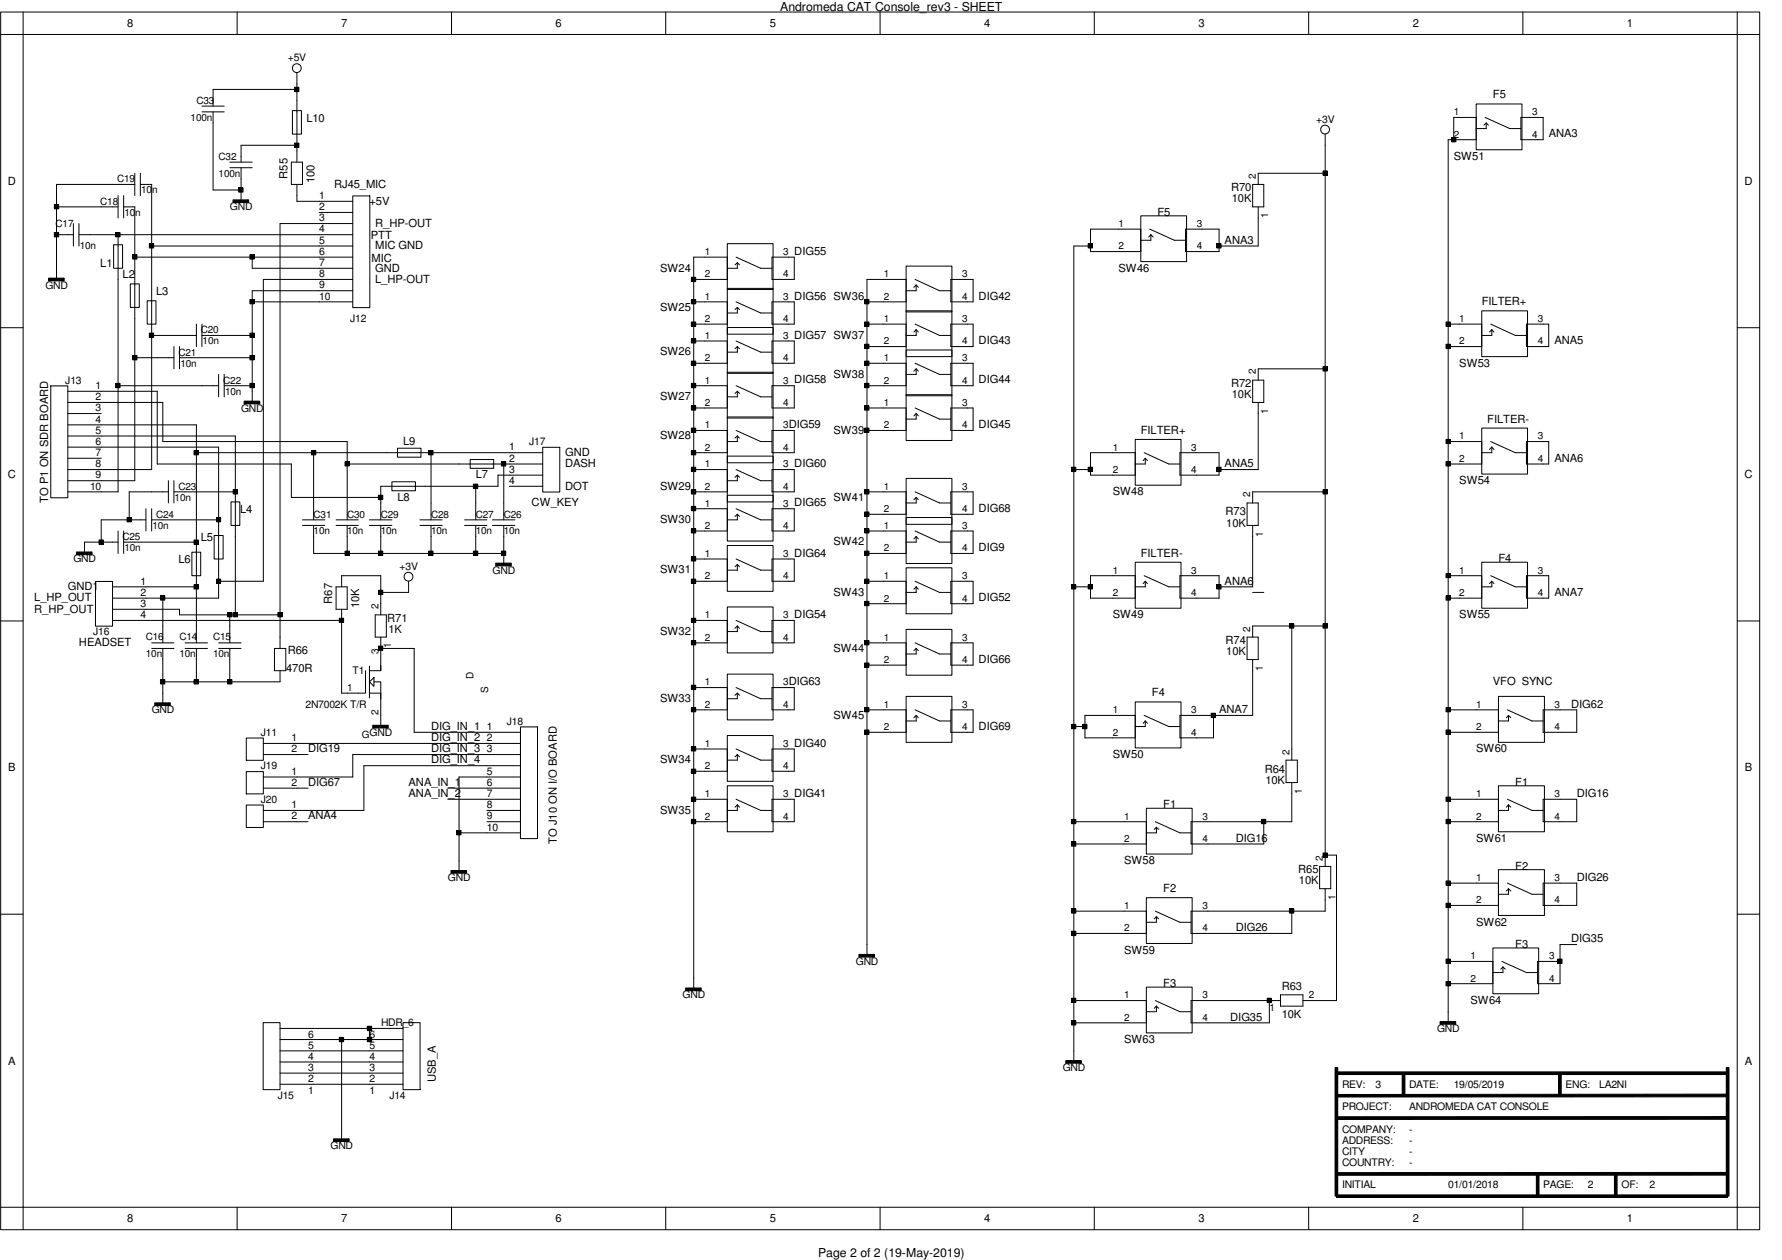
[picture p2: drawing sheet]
<svg xmlns="http://www.w3.org/2000/svg" width="420mm" height="297mm" viewBox="0 0 420 297" stroke-linecap="round" stroke-linejoin="round" font-family="sans-serif">
<g fill="none" stroke="#000" stroke-width=".24">
<path d="M.2 2.8h414.7v287.1h-414.7zM5.4 8.1h404.2v276.5h-404.2zM5.4 2.8v5.3h-5.2M55.9 2.8v5.3M70 17.1v21.1M106.5 2.8v5.3M157 2.8v5.3M207.5 2.8v5.3M258 2.8v5.3M308.6 2.8v5.3M359.1 2.8v5.3M409.6 2.8v5.3h5.3"/>
<path d="M47.6 26.4h5.3M47.6 25h5.3M50.2 26.4v18.4h6.6M54.2 39.5h5.3M54.2 38.2h5.3M56.8 39.5v8M68.7 38.2h2.6v5.3h-2.6zM68.9 26.1h2.2v5.5h-2.2zM69.5 20.6h1v1h-1zM69.5 33.7h1v1.1h-1zM70 34.2h-13.2v4M70 21.1h-19.8v3.9"/>
<path d="M312.5 31.6v172.7M342.3 32.4h1v1h-1zM342.8 32.9v-5.2h5.3v5.2h-6.7v208.2M348.1 24.5h10.7v10.8h-10.7zM350.2 27.7l5.8 2.6h2.6M350.4 29v1.3h-2.3M350.4 29l.5 .5M350.4 29l-.5 .5M358.6 27.7h5.2v5.2h-5.2zM12.8 48.2h1v1h-1zM12.8 54.8h1v1h-1zM13.3 48.8h14.5"/>
<path d="M13.3 55.3h4M17.3 52.7v5.3M18.6 55.3h64.6M18.6 52.7v5.3M26.8 57.7h2.1v5.5h-2.1zM27.3 54.8h1v1h-1zM27.8 55.3v60.7h-11.8M27.8 46.1v5.3M29.2 48.8h2.6v64.5h-15.8M29.2 46.1v5.3M31.8 43.5h-18.5v22.4M31.8 40.9v5.2"/>
<path d="M33.1 43.5h2.7v67.2h-19.8M33.1 40.9v5.2M35.2 57.4h1v1.1h-1zM35.8 58h47.4M54.9 47.1h3.5v.7h-3.5zM56.3 44.3h1v1h-1zM58.4 47.1h.2v.7h-.2zM70 43.5v4h13.2M75.3 50.1h7.9M83.2 46.2h4v26.3h-4zM83.2 52.7h-17.2v100.2M171.5 57.4h10.8v10.8h-10.8z"/>
<path d="M256.6 57.4h1v1.1h-1zM257.1 58h-3.9v192.4M257.1 54h11.9v5.3h-11.9zM269 50.9h10.8v10.8h-10.8zM271.1 54l5.8 2.6h2.6M271.3 55.3v1.3h-2.3M271.3 55.3l.6 .6M271.3 55.3l-.5 .6M279.5 54h7.9v5.3h-7.9zM286.9 57.4h1v1.1h-1zM295.3 43.5h2.7v5.3h-2.7zM296.7 48.8v9.2h-9.3"/>
<path d="M311.9 40.3h1.1v1h-1.1zM312.5 40.9h-15.8v2.6M.2 77.3h5.2M11.5 65.6h3.4v.6h-3.4zM14.9 65.6h.2v.6h-.2zM30.7 66.9h2.1v5.6h-2.1zM31.3 60.1h1v1h-1zM31.8 60.6h51.4M34.7 70.9h2.1v5.5h-2.1zM35.2 78.5h1v1h-1zM35.8 79.1h10.5M46.3 76.4v5.3"/>
<path d="M47.6 79.1h11.9M47.6 76.4v5.3M58.9 78.5h1v1h-1zM58.9 60.1h1v1h-1zM58.9 70.6h1v1h-1zM59.5 71.2h23.7M59.5 60.6v2.6h23.7M83.2 65.9h-21.1v71.1h-10.5M83.2 68.5h-23.7v26.4M163 65.4h1v1h-1zM163 75.9h1v1h-1zM163 79.8h1v1.1h-1z"/>
<path d="M163 70.6h1v1h-1zM163.6 65.9h7.9v-5.3h-7.9v172.6M163.6 71.2h7.9v5.2h-7.9M171.5 68h10.8v10.8h-10.8zM171.5 77.2h10.8v10.8h-10.8zM173.6 60.6l5.8 2.6h2.6M173.6 71.2l5.8 2.6h2.6M173.9 61.9v1.3h-2.4M173.9 72.5v1.3h-2.4M173.9 61.9l.5 .5M173.9 61.9l-.6 .5M173.9 72.5l.5 .5"/>
<path d="M173.9 72.5l-.6 .5M182 60.6h5.3v5.3h-5.3zM182 71.2h5.3v5.2h-5.3zM203.9 75.9h1v1h-1zM203.9 70.6h1v1h-1zM204.4 71.2h9.2v-5.3h-9.2v159.4M204.4 76.4h9.2v5.3h-9.2M213.6 62.7h10.8v10.8h-10.8zM213.6 73.3h10.8v10.8h-10.8zM215.8 65.9l5.7 2.6h2.7M215.8 76.4l5.7 2.7h2.7M216 67.2v1.3h-2.4"/>
<path d="M216 77.7v1.4h-2.4M216 67.2l.5 .5M216 67.2l-.5 .5M216 77.7l.5 .6M216 77.7l-.5 .6M224.2 65.9h5.2v5.3h-5.2zM224.2 76.4h5.2v5.3h-5.2zM340.9 75.9h1.1v1h-1.1zM341.4 76.4h8v5.3h-8M349.4 73.3h10.8v10.8h-10.8zM351.5 76.4l5.8 2.7h2.6M351.7 77.7v1.4h-2.3"/>
<path d="M351.7 77.7l.5 .6M351.7 77.7l-.5 .6M359.9 76.4h5.3v5.3h-5.3zM409.6 77.3h5.3M12 91h4v26.3h-4zM16 92.2h21.1v17.2h31.6v7.9h21.1M16 94.9h22.4v9.2h43.5v18.5M16 97.5h7.9M27.3 90.4h1v1h-1zM27.8 90.9h23.8M31.3 83.8h1v1h-1zM31.8 84.3h9.2"/>
<path d="M41 81.7v5.3M42.3 81.7v5.3M42.3 84.3h17.2M51.6 88.3v5.3M52.9 90.9h6.6M52.9 88.3v5.3M57.6 94.6h3.4v.6h-3.4zM58.9 90.4h1v1h-1zM58.9 83.8h1v1h-1zM61 94.6h.2v.6h-.2zM163 85.1h1v1h-1zM163 90.4h1v1h-1z"/>
<path d="M163 95.7h1v1h-1zM163.6 80.4h7.9v5.2h-7.9M163.6 90.9h7.9v5.3h-7.9M171.5 87.8h10.8v10.8h-10.8zM171.5 98.3h10.8v10.8h-10.8zM173.6 80.4l5.8 2.6h2.6M173.6 90.9l5.8 2.7h2.6M173.9 81.7v1.3h-2.4M173.9 92.2v1.4h-2.4M173.9 81.7l.5 .5M173.9 81.7l-.6 .5M173.9 92.2l.5 .6"/>
<path d="M173.9 92.2l-.6 .6M182 80.4h5.3v5.2h-5.3zM182 90.9h5.3v5.3h-5.3zM203.9 85.1h1v1h-1zM203.9 81.2h1v1h-1zM203.9 95.7h1v1h-1zM203.9 90.4h1v1h-1zM204.4 85.6h9.2v5.3h-9.2M204.4 96.2h9.2v5.3h-9.2M213.6 82.5h10.8v10.8h-10.8zM213.6 93h10.8v10.8h-10.8zM215.8 85.6l5.7 2.7h2.7"/>
<path d="M215.8 96.2l5.7 2.6h2.7M216 87v1.3h-2.4M216 97.5v1.3h-2.4M216 87l.5 .5M216 87l-.5 .5M216 97.5l.5 .5M216 97.5l-.5 .5M224.2 85.6h5.2v5.3h-5.2zM224.2 96.2h5.2v5.3h-5.2zM295.3 89.6h2.7v5.3h-2.7zM296.7 94.9v15.8h-9.3M311.9 86.4h1.1v1.1h-1.1z"/>
<path d="M312.5 87h-15.8v2.6M340.9 81.2h1.1v1h-1.1zM16 105.4h35.6v35.6h-25.1M16 100.2h30.3v51.4M16 102.8h39.5v42.1M16 108h7.9M34.4 119.9v5.3M35.8 119.9v5.3M39.7 116h-9.2v6.6M39.7 113.3v5.3M41 116h14.5M41 113.3v5.3"/>
<path d="M45.8 106.2h1v1h-1zM46.3 106.7h81.7M54.5 118.3h2v5.6h-2zM55 115.4h1v1.1h-1zM73.4 106.2h1.1v1h-1.1zM73.9 106.7v15.9M81.4 108.8h.9v1.1h-.9zM81.9 109.4h46.1M89.2 116.8h1v1h-1zM92.4 113.6h5.5v2.1h-5.5zM93.7 105.7h5.6v2.1h-5.6zM101.1 106.2h1v1h-1z"/>
<path d="M101.6 106.7v15.9M110.9 108.3h5.5v2.1h-5.5zM111.6 114.1h1v1h-1zM112.2 114.6v8M118.2 108.8h1v1.1h-1zM118.8 109.4v13.2M120.1 114.6h7.9M128 105.5h4v10.5h-4zM128 112h-10.6v2.6h-27.6v8M163 115.4h1v1.1h-1zM163 100.9h1v1h-1zM163 106.2h1v1h-1z"/>
<path d="M163 110.2h1v1h-1zM163 119.4h1v1h-1zM163.6 101.5h7.9v5.2h-7.9M163.6 110.7h7.9v5.3h-7.9M163.6 119.9h7.9v5.3h-7.9M171.5 107.5h10.8v10.8h-10.8zM171.5 116.8h10.8v10.8h-10.8zM173.6 101.5l5.8 2.6h2.6M173.6 110.7l5.8 2.6h2.6M173.6 119.9l5.8 2.7h2.6M173.9 102.8v1.3h-2.4M173.9 112v1.3h-2.4"/>
<path d="M173.9 102.8l.5 .5M173.9 102.8l-.6 .5M173.9 112l.5 .5M173.9 112l-.6 .5M182 101.5h5.3v5.2h-5.3zM182 110.7h5.3v5.3h-5.3zM182 119.9h5.3v5.3h-5.3zM203.9 115.4h1v1.1h-1zM203.9 100.9h1v1h-1zM204.4 116h9.2v5.2h-9.2M213.6 112.8h10.8v10.8h-10.8zM215.8 116l5.7 2.6h2.7"/>
<path d="M216 117.3v1.3h-2.4M216 117.3l.5 .5M216 117.3l-.5 .5M224.2 116h5.2v5.2h-5.2zM252.6 110.2h1v1h-1zM253.2 110.7h3.9M256.6 110.2h1v1h-1zM257.1 106.7h10.6v5.3h-10.6zM267.7 103.6h10.8v10.8h-10.8zM269.8 106.7l5.8 2.7h2.6M270 108v1.4h-2.3M270 108l.5 .6"/>
<path d="M270 108l-.5 .6M278.2 106.7h9.2v5.3h-9.2zM286.9 110.2h1v1h-1zM294 118.6h2.7v5.3h-2.7zM311.9 115.4h1.1v1.1h-1.1zM312.5 116h-17.2v2.6M340.9 103.6h1.1v1h-1.1zM340.9 108.8h1.1v1.1h-1.1zM341.4 104.1h8v5.3h-8M349.4 100.9h10.8v10.9h-10.8zM351.5 104.1l5.8 2.6h2.6M351.7 105.4v1.3h-2.3"/>
<path d="M351.7 105.4l.5 .6M351.7 105.4l-.5 .6M359.9 104.1h5.3v5.3h-5.3zM18 130.1h3.5v.7h-3.5zM21.5 130.1h.2v.7h-.2zM22.5 137.1h4v10.5h-4zM23.4 127.3h1v1h-1zM26.5 138.3h19.8M27.8 125.2v5.3M27.8 127.8h-7.9v2.7M29.2 127.8h17.1M29.2 125.2v5.3"/>
<path d="M30 122h.9v1h-.9zM34.4 122.6h-10.5v5.2M35.8 122.6h15.8M45.2 130.2h2.1v5.5h-2.1zM45.8 127.3h1v1h-1zM45.8 137.8h1v1.1h-1zM50.5 126.2h2.1v5.6h-2.1zM51 136.5h1v1h-1zM51 122h1v1h-1zM71.3 122.6h5.3M71.3 123.9h5.3M73.9 123.9v6.6h44.9"/>
<path d="M79.2 138.3h2.7v5.3h-2.7zM79.2 122.6h5.3M79.2 123.9h5.3M80.5 138.3v-2.6h9.3v9.2M81.4 129.9h.9v1h-.9zM81.9 123.9v6.6M87.1 122.6h5.3M87.1 123.9h5.3M89.2 139.1h1v1.1h-1zM89.2 129.9h1v1h-1zM89.8 123.9v6.6M96.3 137v2.7h-6.5"/>
<path d="M99 122.6h5.3M99 123.9h5.3M101.1 129.9h1v1h-1zM101.6 123.9v6.6M109.5 122.6h5.3M109.5 123.9h5.3M111.6 129.9h1v1h-1zM112.2 123.9v6.6M116.1 122.6h5.3M116.1 123.9h5.3M116.9 132.8h3.4v.6h-3.4zM118.2 129.9h1v1h-1z"/>
<path d="M118.8 123.9v9.2M120.3 132.8h.3v.6h-.3zM163 136.5h1v1h-1zM163 124.7h1v.9h-1zM163 131.2h1v1h-1zM163.6 131.8h7.9v5.2h-7.9M171.5 128.6h10.8v10.8h-10.8zM173.6 131.8l5.8 2.6h2.6M173.9 121.2v1.4h-2.4M173.9 133.1v1.3h-2.4M173.9 121.2l.5 .6M173.9 121.2l-.6 .6"/>
<path d="M173.9 133.1l.5 .5M173.9 133.1l-.6 .5M182 131.8h5.3v5.2h-5.3zM203.9 129.9h1v1h-1zM203.9 120.7h1v1h-1zM203.9 136.5h1v1h-1zM203.9 124.7h1v.9h-1zM204.4 137h9.2v5.3h-9.2M204.4 125.2h9.2v5.3h-9.2M213.6 122h10.8v10.8h-10.8zM213.6 133.9h10.8v10.8h-10.8zM215.8 137l5.7 2.7h2.7"/>
<path d="M215.8 125.2l5.7 2.6h2.7M216 138.3v1.4h-2.4M216 126.5v1.3h-2.4M216 126.5l.5 .5M216 126.5l-.5 .5M216 138.3l.5 .6M216 138.3l-.5 .6M224.2 137h5.2v5.3h-5.2zM224.2 125.2h5.2v5.3h-5.2zM252.6 137.8h1v1.1h-1zM253.2 138.3h3.9M256.6 137.8h1v1.1h-1z"/>
<path d="M257.1 135.7h10.6v5.3h-10.6zM267.7 132.5h10.8v10.9h-10.8zM269.8 135.7l5.8 2.6h2.6M270 137v1.3h-2.3M270 137l.5 .6M270 137l-.5 .6M278.2 135.7h9.2v5.3h-9.2zM286.9 137.8h1v1.1h-1zM295.3 123.9v14.4h-7.9M295.3 139.7h2.7M340.9 135.2h1.1v1h-1.1zM341.4 135.7h8v5.3h-8"/>
<path d="M349.4 132.5h10.8v10.9h-10.8zM351.5 135.7l5.8 2.6h2.6M351.7 137v1.3h-2.3M351.7 137l.5 .6M351.7 137l-.5 .6M359.9 135.7h5.3v5.3h-5.3zM.2 146.4h5.2M26.5 146.3h54M26.5 143.6h15.8v1.3h23.7M35.8 151.6h5.2M35.8 152.9h5.2M37.8 140.5h1.1v1h-1.1z"/>
<path d="M38.4 141v10.6M38.4 152.9v13.1M43.6 151.6h5.3M43.6 152.9h5.3M46.3 152.9v7.8M51.6 151.6h5.2M51.6 152.9h5.2M53.7 144.4h1v1h-1zM54.2 144.9v6.7M54.2 152.9v7.8M55 144.4h1v1h-1zM64.7 152.9h2.7v5.2h-2.7z"/>
<path d="M65.5 144.4h1v1h-1zM66 158.1v2.6h-27.6M80 145.8h1v.9h-1zM80.5 143.6v19.8h5.7v-5.3M87.1 157.1v7.4M88.5 144.9h2.6v5.3h-2.6zM89.2 152.3h1v1h-1zM89.8 156.8v1.3h-2.7M89.8 152.9h7.9v19.7h25M89.8 150.2v7.9M163 145.8h1v.9h-1zM163 151h1v1h-1z"/>
<path d="M163.6 146.3h7.9v5.3h-7.9M171.5 143.1h10.8v10.8h-10.8zM171.5 158.9h10.8v10.8h-10.8zM173.6 146.3l5.8 2.6h2.6M173.9 147.6v1.3h-2.4M173.9 147.6l.5 .5M173.9 147.6l-.6 .5M182 146.3h5.3v5.3h-5.3zM203.9 141.8h1v1h-1zM203.9 156.3h1v1h-1zM203.9 151h1v1h-1zM204.4 151.6h9.2v5.2h-9.2"/>
<path d="M213.6 148.4h10.8v10.8h-10.8zM215.8 151.6l5.7 2.6h2.7M216 152.9v1.3h-2.4M216 152.9l.5 .5M216 152.9l-.5 .5M224.2 151.6h5.2v5.2h-5.2zM294 150.2h2.7v5.3h-2.7zM295.3 155.5v13.2h-17.1v5.2h7.9v-5.2M304 147.1h1v1h-1zM304.6 147.6v31.6M311.9 147.1h1.1v1h-1.1zM312.5 147.6h-17.2v2.6"/>
<path d="M340.9 140.5h1.1v1h-1.1zM409.6 146.4h5.3M36.5 165.7h3.5v.6h-3.5zM37.8 160.2h1.1v1h-1.1zM40 165.7h.2v.6h-.2zM45.8 160.2h1v1h-1zM53.7 160.2h1v1h-1zM58.1 174h4v5.2h-4zM62.1 175.3h60.6M62.1 177.9h10.5M87.1 163.4h2.7v1.4M87.1 160.7l1.1-1v2.1z"/>
<path d="M87.9 171h3.4v.6h-3.4zM88.2 160.7h1.6v10.6M91.3 171h.3v.6h-.3zM122.7 171.4h4v26.3h-4zM122.7 177.9h-39.5v5.3h-21.1M163 176h1v1h-1zM163 161.5h1v1.1h-1zM163 166.8h1v1h-1zM163.6 162.1h7.9v5.2h-7.9M163.6 176.6h7.9v5.2h-7.9M171.5 173.4h10.8v10.8h-10.8zM173.6 162.1l5.8 2.6h2.6"/>
<path d="M173.6 176.6l5.8 2.6h2.6M173.9 163.4v1.3h-2.4M173.9 177.9v1.3h-2.4M173.9 163.4l.5 .5M173.9 163.4l-.6 .5M173.9 177.9l.5 .5M173.9 177.9l-.6 .5M182 162.1h5.3v5.2h-5.3zM182 176.6h5.3v5.2h-5.3zM203.9 172.1h1v1h-1zM203.9 166.8h1v1h-1zM204.4 167.3h9.2v5.3h-9.2"/>
<path d="M213.6 164.2h10.8v10.8h-10.8zM215.8 167.3l5.7 2.7h2.7M216 168.7v1.3h-2.4M216 168.7l.5 .5M216 168.7l-.5 .5M224.2 167.3h5.2v5.3h-5.2zM252.6 170.8h1v1h-1zM253.2 171.3h2.6M255.3 170.8h1v1h-1zM255.8 168.7h11.9v5.2h-11.9zM267.7 165.5h10.8v10.8h-10.8zM269.8 168.7l5.8 2.6h2.6"/>
<path d="M270 170v1.3h-2.3M270 170l.5 .5M270 170l-.5 .5M285.6 168.1h1v1.1h-1zM303.2 179.2h2.7v5.3h-2.7zM340.9 166.8h1.1v1h-1.1zM340.9 172.1h1.1v1h-1.1zM341.4 167.3h11.9v5.3h-11.9M353.3 164.2h10.8v10.8h-10.8zM355.4 167.3l5.8 2.7h2.6M355.7 168.7v1.3h-2.4M355.7 168.7l.5 .5"/>
<path d="M355.7 168.7l-.5 .5M363.8 167.3h8v5.3h-8zM58.1 181.9h4v5.3h-4zM58.1 189.8h4v5.3h-4zM62.1 193.7h10.5M62.1 185.8h10.5M105.6 188.4h17.1M105.6 185.8h17.1M107.7 195.8h1v1h-1zM108.2 196.3h14.5M114.8 193.7h7.9M114.8 191.1h7.9"/>
<path d="M122.7 183.2h-14.5v22.4M122.7 180.5h-36.9v10.6h-23.7M163 193.2h1v1h-1zM163 181.3h1v1h-1zM163 187.9h1v1h-1zM163.6 188.4h7.9v5.3h-7.9M171.5 185.3h10.8v10.8h-10.8zM173.6 188.4l5.8 2.7h2.6M173.9 189.7v1.4h-2.4M173.9 189.7l.5 .6M173.9 189.7l-.6 .6M182 188.4h5.3v5.3h-5.3z"/>
<path d="M252.6 193.2h1v1h-1zM252.6 198.5h1v1h-1zM253.2 193.7h17.1v5.3h-17.1M270.3 190.5h10.8v10.8h-10.8zM272.4 193.7l5.8 2.6h2.6M272.7 195v1.3h-2.4M272.7 195l.5 .5M272.7 195l-.6 .5M297.4 193.2h1v1h-1zM304.6 184.5v9.2h-23.8v5.3h17.2v-5.3M340.9 187.9h1.1v1h-1.1zM340.9 193.2h1.1v1h-1.1z"/>
<path d="M341.4 188.4h11.9v5.3h-11.9M353.3 185.3h10.8v10.8h-10.8zM355.4 188.4l5.8 2.7h2.6M355.7 189.7v1.4h-2.4M355.7 189.7l.5 .6M355.7 189.7l-.5 .6M363.8 188.4h8v5.3h-8zM.2 215.5h5.2M106.3 205.2h3.5v.7h-3.5zM109.8 205.2h.2v.7h-.2zM252.6 214.2h1v1.1h-1zM252.6 219.5h1v1.1h-1z"/>
<path d="M253.2 214.8h17.1v5.2h-17.1M270.3 211.6h10.8v10.8h-10.8zM272.4 214.8l5.8 2.6h2.6M272.7 216.1v1.3h-2.4M272.7 216.1l.5 .5M272.7 216.1l-.6 .5M304 214.2h1v1.1h-1zM311.1 204.3h2.7v5.2h-2.7zM311.9 201.1h1.1v1h-1.1zM312.5 209.5v5.3h-31.7v5.2h23.8v-5.2M312.5 201.6h2.6v34.3h-7.9M340.9 207.7h1.1v1h-1.1z"/>
<path d="M340.9 212.9h1.1v1.1h-1.1zM341.4 208.2h11.9v5.2h-11.9M353.3 205h10.8v10.8h-10.8zM355.4 208.2l5.8 2.6h2.6M355.7 209.5v1.3h-2.4M355.7 209.5l.5 .6M355.7 209.5l-.5 .6M363.8 208.2h8v5.2h-8zM409.6 215.5h5.3M161.7 232.9h3.4v.7h-3.4zM165.1 232.9h.2v.7h-.2zM202.5 225h3.5v.6h-3.5z"/>
<path d="M206 225h.2v.6h-.2zM252.6 235.3h1v1h-1zM253.2 235.9h17.1v5.2h-17.1M270.3 232.7h10.8v10.8h-10.8zM272.4 235.9l5.8 2.6h2.6M272.7 237.2v1.3h-2.4M272.7 237.2l.5 .5M272.7 237.2l-.6 .5M298.8 235.3h1v1h-1zM299.3 235.9v5.2h-18.5v-5.2h21.1M301.9 234.5h5.3v2.7h-5.3zM340.9 226.1h1.1v1h-1.1z"/>
<path d="M340.9 231.4h1.1v1h-1.1zM341.4 226.7h10.6v5.2h-10.6M352 223.5h10.8v10.8h-10.8zM354.1 226.7l5.8 2.6h2.6M354.4 228v1.3h-2.4M354.4 228l.5 .5M354.4 228l-.5 .5M367.3 226.1h1v1h-1zM371.8 222.7h-4v9.2h-5.3v-5.2h5.3M62 241.1h4v15.8h-4zM66 255.6h29M66 253h29"/>
<path d="M66 250.4h29M66 247.7h29M66 242.4h29M66 245.1h29M80 244.6h1v1h-1zM80.5 245.1v23.7M86.6 241.9h1v1.1h-1zM86.6 244.6h1v1h-1zM87.1 242.4v2.7M95 241.1h4v15.8h-4zM251.3 250.1h3.5v.6h-3.5zM252.6 240.6h1v1h-1z"/>
<path d="M254.8 250.1h.2v.6h-.2zM314.8 251.7h.6v30.3h-.6zM315.1 258l92.2-.1v.7h-92.2zM315.1 252.7h92.2v.6h-92.2zM330.6 253h.6v5.3h-.6zM339.5 240.8h3.5v.7h-3.5zM343 240.8h.2v.7h-.2zM367.5 253h.6v5.3h-.6zM407 251.7h.7v30.3h-.7zM78.6 268.5h3.5v.6h-3.5zM82.1 268.5h.2v.6h-.2zM315 276.4h92.3v.6l-92.3 .1z"/>
<path d="M315.1 263.3l92.2-.1v.7h-92.2zM362.2 276.8h.7v5.2h-.7zM380.6 276.8h.7v5.2h-.7zM.2 284.6h5.2v5.3M55.9 284.6v5.3M106.5 284.6v5.3M157 284.6v5.3M207.5 284.6v5.3M258 284.6v5.3M308.6 284.6v5.3M315.1 281.7h92.2v.6h-92.2zM359.1 284.6v5.3"/>
<path d="M414.9 284.6h-5.3v5.3"/>
<circle cx="70" cy="16.1" r="1.04"/>
<circle cx="312.4" cy="30.5" r="1.04"/>
<circle cx="96.3" cy="136" r="1.04"/>
</g>
<g fill="#000">
<path d="M315.1 258l92.2-.1v.7h-92.2zM315 276.4h92.3v.6l-92.3 .1zM315.1 263.3l92.2-.1v.7h-92.2z"/>
<path d="M69.5 20.6h1v1h-1z" fill-rule="evenodd"/>
<path d="M69.5 33.7h1v1.1h-1z" fill-rule="evenodd"/>
<path d="M342.3 32.4h1v1h-1z" fill-rule="evenodd"/>
<path d="M12.8 48.2h1v1h-1z" fill-rule="evenodd"/>
<path d="M12.8 54.8h1v1h-1z" fill-rule="evenodd"/>
<path d="M27.3 54.8h1v1h-1z" fill-rule="evenodd"/>
<path d="M35.2 57.4h1v1.1h-1z" fill-rule="evenodd"/>
<path d="M54.9 47.1h3.5v.7h-3.5z" fill-rule="evenodd"/>
<path d="M56.3 44.3h1v1h-1z" fill-rule="evenodd"/>
<path d="M58.4 47.1h.2v.7h-.2z" fill-rule="evenodd"/>
<path d="M256.6 57.4h1v1.1h-1z" fill-rule="evenodd"/>
<path d="M286.9 57.4h1v1.1h-1z" fill-rule="evenodd"/>
<path d="M311.9 40.3h1.1v1h-1.1z" fill-rule="evenodd"/>
<path d="M11.5 65.6h3.4v.6h-3.4z" fill-rule="evenodd"/>
<path d="M14.9 65.6h.2v.6h-.2z" fill-rule="evenodd"/>
<path d="M31.3 60.1h1v1h-1z" fill-rule="evenodd"/>
<path d="M35.2 78.5h1v1h-1z" fill-rule="evenodd"/>
<path d="M58.9 78.5h1v1h-1z" fill-rule="evenodd"/>
<path d="M58.9 60.1h1v1h-1z" fill-rule="evenodd"/>
<path d="M58.9 70.6h1v1h-1z" fill-rule="evenodd"/>
<path d="M163 65.4h1v1h-1z" fill-rule="evenodd"/>
<path d="M163 75.9h1v1h-1z" fill-rule="evenodd"/>
<path d="M163 79.8h1v1.1h-1z" fill-rule="evenodd"/>
<path d="M163 70.6h1v1h-1z" fill-rule="evenodd"/>
<path d="M203.9 75.9h1v1h-1z" fill-rule="evenodd"/>
<path d="M203.9 70.6h1v1h-1z" fill-rule="evenodd"/>
<path d="M340.9 75.9h1.1v1h-1.1z" fill-rule="evenodd"/>
<path d="M27.3 90.4h1v1h-1z" fill-rule="evenodd"/>
<path d="M31.3 83.8h1v1h-1z" fill-rule="evenodd"/>
<path d="M57.6 94.6h3.4v.6h-3.4z" fill-rule="evenodd"/>
<path d="M58.9 90.4h1v1h-1z" fill-rule="evenodd"/>
<path d="M58.9 83.8h1v1h-1z" fill-rule="evenodd"/>
<path d="M61 94.6h.2v.6h-.2z" fill-rule="evenodd"/>
<path d="M163 85.1h1v1h-1z" fill-rule="evenodd"/>
<path d="M163 90.4h1v1h-1z" fill-rule="evenodd"/>
<path d="M163 95.7h1v1h-1z" fill-rule="evenodd"/>
<path d="M203.9 85.1h1v1h-1z" fill-rule="evenodd"/>
<path d="M203.9 81.2h1v1h-1z" fill-rule="evenodd"/>
<path d="M203.9 95.7h1v1h-1z" fill-rule="evenodd"/>
<path d="M203.9 90.4h1v1h-1z" fill-rule="evenodd"/>
<path d="M311.9 86.4h1.1v1.1h-1.1z" fill-rule="evenodd"/>
<path d="M340.9 81.2h1.1v1h-1.1z" fill-rule="evenodd"/>
<path d="M45.8 106.2h1v1h-1z" fill-rule="evenodd"/>
<path d="M55 115.4h1v1.1h-1z" fill-rule="evenodd"/>
<path d="M73.4 106.2h1.1v1h-1.1z" fill-rule="evenodd"/>
<path d="M81.4 108.8h.9v1.1h-.9z" fill-rule="evenodd"/>
<path d="M89.2 116.8h1v1h-1z" fill-rule="evenodd"/>
<path d="M101.1 106.2h1v1h-1z" fill-rule="evenodd"/>
<path d="M111.6 114.1h1v1h-1z" fill-rule="evenodd"/>
<path d="M118.2 108.8h1v1.1h-1z" fill-rule="evenodd"/>
<path d="M163 115.4h1v1.1h-1z" fill-rule="evenodd"/>
<path d="M163 100.9h1v1h-1z" fill-rule="evenodd"/>
<path d="M163 106.2h1v1h-1z" fill-rule="evenodd"/>
<path d="M163 110.2h1v1h-1z" fill-rule="evenodd"/>
<path d="M163 119.4h1v1h-1z" fill-rule="evenodd"/>
<path d="M203.9 115.4h1v1.1h-1z" fill-rule="evenodd"/>
<path d="M203.9 100.9h1v1h-1z" fill-rule="evenodd"/>
<path d="M252.6 110.2h1v1h-1z" fill-rule="evenodd"/>
<path d="M256.6 110.2h1v1h-1z" fill-rule="evenodd"/>
<path d="M286.9 110.2h1v1h-1z" fill-rule="evenodd"/>
<path d="M311.9 115.4h1.1v1.1h-1.1z" fill-rule="evenodd"/>
<path d="M340.9 103.6h1.1v1h-1.1z" fill-rule="evenodd"/>
<path d="M340.9 108.8h1.1v1.1h-1.1z" fill-rule="evenodd"/>
<path d="M18 130.1h3.5v.7h-3.5z" fill-rule="evenodd"/>
<path d="M21.5 130.1h.2v.7h-.2z" fill-rule="evenodd"/>
<path d="M23.4 127.3h1v1h-1z" fill-rule="evenodd"/>
<path d="M30 122h.9v1h-.9z" fill-rule="evenodd"/>
<path d="M45.8 127.3h1v1h-1z" fill-rule="evenodd"/>
<path d="M45.8 137.8h1v1.1h-1z" fill-rule="evenodd"/>
<path d="M51 136.5h1v1h-1z" fill-rule="evenodd"/>
<path d="M51 122h1v1h-1z" fill-rule="evenodd"/>
<path d="M81.4 129.9h.9v1h-.9z" fill-rule="evenodd"/>
<path d="M89.2 139.1h1v1.1h-1z" fill-rule="evenodd"/>
<path d="M89.2 129.9h1v1h-1z" fill-rule="evenodd"/>
<path d="M101.1 129.9h1v1h-1z" fill-rule="evenodd"/>
<path d="M111.6 129.9h1v1h-1z" fill-rule="evenodd"/>
<path d="M116.9 132.8h3.4v.6h-3.4z" fill-rule="evenodd"/>
<path d="M118.2 129.9h1v1h-1z" fill-rule="evenodd"/>
<path d="M120.3 132.8h.3v.6h-.3z" fill-rule="evenodd"/>
<path d="M163 136.5h1v1h-1z" fill-rule="evenodd"/>
<path d="M163 124.7h1v.9h-1z" fill-rule="evenodd"/>
<path d="M163 131.2h1v1h-1z" fill-rule="evenodd"/>
<path d="M203.9 129.9h1v1h-1z" fill-rule="evenodd"/>
<path d="M203.9 120.7h1v1h-1z" fill-rule="evenodd"/>
<path d="M203.9 136.5h1v1h-1z" fill-rule="evenodd"/>
<path d="M203.9 124.7h1v.9h-1z" fill-rule="evenodd"/>
<path d="M252.6 137.8h1v1.1h-1z" fill-rule="evenodd"/>
<path d="M256.6 137.8h1v1.1h-1z" fill-rule="evenodd"/>
<path d="M286.9 137.8h1v1.1h-1z" fill-rule="evenodd"/>
<path d="M340.9 135.2h1.1v1h-1.1z" fill-rule="evenodd"/>
<path d="M37.8 140.5h1.1v1h-1.1z" fill-rule="evenodd"/>
<path d="M53.7 144.4h1v1h-1z" fill-rule="evenodd"/>
<path d="M55 144.4h1v1h-1z" fill-rule="evenodd"/>
<path d="M65.5 144.4h1v1h-1z" fill-rule="evenodd"/>
<path d="M80 145.8h1v.9h-1z" fill-rule="evenodd"/>
<path d="M89.2 152.3h1v1h-1z" fill-rule="evenodd"/>
<path d="M163 145.8h1v.9h-1z" fill-rule="evenodd"/>
<path d="M163 151h1v1h-1z" fill-rule="evenodd"/>
<path d="M203.9 141.8h1v1h-1z" fill-rule="evenodd"/>
<path d="M203.9 156.3h1v1h-1z" fill-rule="evenodd"/>
<path d="M203.9 151h1v1h-1z" fill-rule="evenodd"/>
<path d="M304 147.1h1v1h-1z" fill-rule="evenodd"/>
<path d="M311.9 147.1h1.1v1h-1.1z" fill-rule="evenodd"/>
<path d="M340.9 140.5h1.1v1h-1.1z" fill-rule="evenodd"/>
<path d="M36.5 165.7h3.5v.6h-3.5z" fill-rule="evenodd"/>
<path d="M37.8 160.2h1.1v1h-1.1z" fill-rule="evenodd"/>
<path d="M40 165.7h.2v.6h-.2z" fill-rule="evenodd"/>
<path d="M45.8 160.2h1v1h-1z" fill-rule="evenodd"/>
<path d="M53.7 160.2h1v1h-1z" fill-rule="evenodd"/>
<path d="M87.9 171h3.4v.6h-3.4z" fill-rule="evenodd"/>
<path d="M91.3 171h.3v.6h-.3z" fill-rule="evenodd"/>
<path d="M163 176h1v1h-1z" fill-rule="evenodd"/>
<path d="M163 161.5h1v1.1h-1z" fill-rule="evenodd"/>
<path d="M163 166.8h1v1h-1z" fill-rule="evenodd"/>
<path d="M203.9 172.1h1v1h-1z" fill-rule="evenodd"/>
<path d="M203.9 166.8h1v1h-1z" fill-rule="evenodd"/>
<path d="M252.6 170.8h1v1h-1z" fill-rule="evenodd"/>
<path d="M255.3 170.8h1v1h-1z" fill-rule="evenodd"/>
<path d="M285.6 168.1h1v1.1h-1z" fill-rule="evenodd"/>
<path d="M340.9 166.8h1.1v1h-1.1z" fill-rule="evenodd"/>
<path d="M340.9 172.1h1.1v1h-1.1z" fill-rule="evenodd"/>
<path d="M107.7 195.8h1v1h-1z" fill-rule="evenodd"/>
<path d="M163 193.2h1v1h-1z" fill-rule="evenodd"/>
<path d="M163 181.3h1v1h-1z" fill-rule="evenodd"/>
<path d="M163 187.9h1v1h-1z" fill-rule="evenodd"/>
<path d="M252.6 193.2h1v1h-1z" fill-rule="evenodd"/>
<path d="M252.6 198.5h1v1h-1z" fill-rule="evenodd"/>
<path d="M297.4 193.2h1v1h-1z" fill-rule="evenodd"/>
<path d="M340.9 187.9h1.1v1h-1.1z" fill-rule="evenodd"/>
<path d="M340.9 193.2h1.1v1h-1.1z" fill-rule="evenodd"/>
<path d="M106.3 205.2h3.5v.7h-3.5z" fill-rule="evenodd"/>
<path d="M109.8 205.2h.2v.7h-.2z" fill-rule="evenodd"/>
<path d="M252.6 214.2h1v1.1h-1z" fill-rule="evenodd"/>
<path d="M252.6 219.5h1v1.1h-1z" fill-rule="evenodd"/>
<path d="M304 214.2h1v1.1h-1z" fill-rule="evenodd"/>
<path d="M311.9 201.1h1.1v1h-1.1z" fill-rule="evenodd"/>
<path d="M340.9 207.7h1.1v1h-1.1z" fill-rule="evenodd"/>
<path d="M340.9 212.9h1.1v1.1h-1.1z" fill-rule="evenodd"/>
<path d="M161.7 232.9h3.4v.7h-3.4z" fill-rule="evenodd"/>
<path d="M165.1 232.9h.2v.7h-.2z" fill-rule="evenodd"/>
<path d="M202.5 225h3.5v.6h-3.5z" fill-rule="evenodd"/>
<path d="M206 225h.2v.6h-.2z" fill-rule="evenodd"/>
<path d="M252.6 235.3h1v1h-1z" fill-rule="evenodd"/>
<path d="M298.8 235.3h1v1h-1z" fill-rule="evenodd"/>
<path d="M340.9 226.1h1.1v1h-1.1z" fill-rule="evenodd"/>
<path d="M340.9 231.4h1.1v1h-1.1z" fill-rule="evenodd"/>
<path d="M367.3 226.1h1v1h-1z" fill-rule="evenodd"/>
<path d="M80 244.6h1v1h-1z" fill-rule="evenodd"/>
<path d="M86.6 241.9h1v1.1h-1z" fill-rule="evenodd"/>
<path d="M86.6 244.6h1v1h-1z" fill-rule="evenodd"/>
<path d="M251.3 250.1h3.5v.6h-3.5z" fill-rule="evenodd"/>
<path d="M252.6 240.6h1v1h-1z" fill-rule="evenodd"/>
<path d="M254.8 250.1h.2v.6h-.2z" fill-rule="evenodd"/>
<path d="M314.8 251.7h.6v30.3h-.6z" fill-rule="evenodd"/>
<path d="M315.1 252.7h92.2v.6h-92.2z" fill-rule="evenodd"/>
<path d="M330.6 253h.6v5.3h-.6z" fill-rule="evenodd"/>
<path d="M339.5 240.8h3.5v.7h-3.5z" fill-rule="evenodd"/>
<path d="M343 240.8h.2v.7h-.2z" fill-rule="evenodd"/>
<path d="M367.5 253h.6v5.3h-.6z" fill-rule="evenodd"/>
<path d="M407 251.7h.7v30.3h-.7z" fill-rule="evenodd"/>
<path d="M78.6 268.5h3.5v.6h-3.5z" fill-rule="evenodd"/>
<path d="M82.1 268.5h.2v.6h-.2z" fill-rule="evenodd"/>
<path d="M362.2 276.8h.7v5.2h-.7z" fill-rule="evenodd"/>
<path d="M380.6 276.8h.7v5.2h-.7z" fill-rule="evenodd"/>
<path d="M315.1 281.7h92.2v.6h-92.2z" fill-rule="evenodd"/>
</g>
<g font-size="2.9">
<text x="184" y="2.6">Andromeda CAT Console_rev3 - SHEET</text>
<text x="192.9" y="296.4">Page 2 of 2 (19-May-2019)</text>
</g>
<g font-size="2.6">
<text x="30" y="6.3">8</text>
<text x="80.5" y="6.3">7</text>
<text x="131" y="6.3">6</text>
<text x="181.5" y="6.3">5</text>
<text x="232.1" y="6.3">4</text>
<text x="282.6" y="6.3">3</text>
<text x="333.1" y="6.3">2</text>
<text x="383.6" y="6.3">1</text>
<text x="352" y="23.2">F5</text>
<text x="72.3" y="28.7">L10</text>
<text x="365.2" y="32.4">ANA3</text>
<text x="342.8" y="37.7">SW51</text>
<text x="1.9" y="43.6">D</text>
<text x="67.8" y="42.2" transform="rotate(-90 67.8 42.2)">R55</text>
<text x="74.1" y="43.2" transform="rotate(-90 74.1 43.2)">100</text>
<text x="78.8" y="44.2">RJ45_MIC</text>
<text x="290.3" y="45.1">R70</text>
<text x="290.4" y="47.7">10K</text>
<text x="411.3" y="43.6">D</text>
<text x="87.1" y="48.2">+5V</text>
<text x="88.5" y="53.5">R_HP-OUT</text>
<text x="272.9" y="50.8">F5</text>
<text x="87.4" y="56.4">PTT</text>
<text x="88.5" y="58.8">MIC GND</text>
<text x="288.7" y="57.4">ANA3</text>
<text x="23.7" y="63">L1</text>
<text x="28.9" y="65.6">L2</text>
<text x="87.6" y="61.7">MIC</text>
<text x="88.5" y="64">GND</text>
<text x="155.6" y="64">SW24</text>
<text x="263.7" y="64">SW46</text>
<text x="36.8" y="69.6">L3</text>
<text x="88.5" y="66.6">L_HP-OUT</text>
<text x="230.7" y="70.6">DIG42</text>
<text x="349.4" y="71.9">FILTER+</text>
<text x="155.6" y="73.2">SW25</text>
<text x="155.6" y="83.8">SW26</text>
<text x="230.7" y="81.2">DIG43</text>
<text x="366.5" y="81.2">ANA5</text>
<text x="196.5" y="89.1">SW38</text>
<text x="344.1" y="86.4">SW53</text>
<text x="155.6" y="94.3">SW27</text>
<text x="230.7" y="90.4">DIG44</text>
<text x="290.3" y="91.2">R72</text>
<text x="290.4" y="93.8">10K</text>
<text x="230.7" y="100.9">DIG45</text>
<text x="350.7" y="99.6">FILTER-</text>
<text x="95" y="104.9">L9</text>
<text x="133.3" y="107.5">GND</text>
<text x="155.6" y="103.5">SW28</text>
<text x="196.5" y="102.2">SW39</text>
<text x="269" y="102.2">FILTER+</text>
<text x="1.9" y="112.7">C</text>
<text x="112.2" y="112.8">L7</text>
<text x="133.3" y="110.2">DASH</text>
<text x="288.7" y="110.2">ANA5</text>
<text x="366.5" y="108.8">ANA6</text>
<text x="411.3" y="112.7">C</text>
<text x="11.4" y="118.6" transform="rotate(-90 11.4 118.6)">TO P1 ON SDR BOARD</text>
<text x="93.7" y="118">L8</text>
<text x="125.3" y="119.4">CW_KEY</text>
<text x="133.3" y="115.4">DOT</text>
<text x="155.6" y="115.4">SW29</text>
<text x="196.5" y="118">SW41</text>
<text x="262.4" y="116.7">SW48</text>
<text x="344.1" y="114.1">SW54</text>
<text x="56.6" y="120.9">L4</text>
<text x="155.6" y="123.3">SW30</text>
<text x="230.7" y="120.7">DIG68</text>
<text x="289" y="121.5">R73</text>
<text x="289.1" y="124.1">10K</text>
<text x="47.4" y="127.6">L5</text>
<text x="196.5" y="128.6">SW42</text>
<text x="230.7" y="129.9">DIG9</text>
<text x="269" y="131.2">FILTER-</text>
<text x="42.1" y="132.8">L6</text>
<text x="155.6" y="135.2">SW31</text>
<text x="288.7" y="137.8">ANA6</text>
<text x="353.3" y="132.5">F4</text>
<text x="8.1" y="141.8">L_HP_OUT</text>
<text x="16" y="139.1">GND1</text>
<text x="78.3" y="142.3" transform="rotate(-90 78.3 142.3)">R67</text>
<text x="84.7" y="143.4" transform="rotate(-90 84.7 143.4)">10K</text>
<text x="196.5" y="140.5">SW43</text>
<text x="230.7" y="141.8">DIG52</text>
<text x="366.5" y="140.5">ANA7</text>
<text x="8.1" y="144.4">R_HP_OUT</text>
<text x="91.3" y="146.5">R71</text>
<text x="91.6" y="149.1">1K</text>
<text x="155.6" y="149.6">SW32</text>
<text x="262.4" y="145.7">SW49</text>
<text x="344.1" y="145.7">SW55</text>
<text x="18.6" y="152.3">HEADSET</text>
<text x="67.8" y="154.2">R66</text>
<text x="196.5" y="153.6">SW44</text>
<text x="289" y="151.8">R74</text>
<text x="289.1" y="154.4">10K</text>
<text x="67.5" y="158.4">470R</text>
<text x="230.7" y="156.3">DIG66</text>
<text x="352" y="161.5">VFO SYNC</text>
<text x="155.6" y="165.5">SW33</text>
<text x="271.6" y="164.2">F4</text>
<text x="370.4" y="166.8">DIG62</text>
<text x="101.6" y="172.1">DIG_IN_1</text>
<text x="196.5" y="169.4">SW45</text>
<text x="230.7" y="172.1">DIG69</text>
<text x="287.4" y="168.1">ANA7</text>
<text x="72.6" y="177.3">DIG19</text>
<text x="101.6" y="174.7">DIG_IN_2</text>
<text x="101.6" y="177.3">DIG_IN_3</text>
<text x="101.6" y="180">DIG_IN_4</text>
<text x="155.6" y="180">SW34</text>
<text x="262.4" y="178.6">SW50</text>
<text x="348.1" y="177.3">SW60</text>
<text x="1.9" y="181.8">B</text>
<text x="72.6" y="185.3">DIG67</text>
<text x="96.3" y="185.3">ANA_IN_1</text>
<text x="298.2" y="182.1">R64</text>
<text x="298.4" y="184.7">10K</text>
<text x="357.3" y="185.3">F1</text>
<text x="411.4" y="181.8">B</text>
<text x="96.3" y="187.9">ANA_IN_2</text>
<text x="155.6" y="191.8">SW35</text>
<text x="274.3" y="190.5">F1</text>
<text x="371.8" y="187.9">DIG16</text>
<text x="72.6" y="193.2">ANA4</text>
<text x="131.3" y="199" transform="rotate(-90 131.3 199)">TO J10 ON I/O BOARD</text>
<text x="265" y="203.7">SW58</text>
<text x="291.4" y="198.4">DIG16</text>
<text x="348.1" y="198.4">SW61</text>
<text x="306.1" y="205.8">R65</text>
<text x="306.3" y="208.4">10K</text>
<text x="357.3" y="205">F2</text>
<text x="371.8" y="207.6">DIG26</text>
<text x="274.3" y="210.3">F2</text>
<text x="291.4" y="219.5">DIG26</text>
<text x="348.1" y="218.2">SW62</text>
<text x="265" y="224.8">SW59</text>
<text x="357.3" y="223.4">F3</text>
<text x="370.4" y="222.1">DIG35</text>
<text x="274.3" y="232.7">F3</text>
<text x="302.2" y="233.5">R63</text>
<text x="346.7" y="236.6">SW64</text>
<text x="265" y="245.9">SW63</text>
<text x="290.1" y="240.6">DIG35</text>
<text x="302.2" y="240.1">10K</text>
<text x="1.9" y="251">A</text>
<text x="411.4" y="251">A</text>
<text x="102.8" y="255.1" transform="rotate(-90 102.8 255.1)">USB_A</text>
<text x="30" y="288.1">8</text>
<text x="80.5" y="288.1">7</text>
<text x="131" y="288.1">6</text>
<text x="181.5" y="288.1">5</text>
<text x="232.1" y="288.1">4</text>
<text x="282.6" y="288.1">3</text>
<text x="333.1" y="288.1">2</text>
<text x="383.6" y="288.1">1</text>
</g>
<g font-size="2.5">
<text x="67.8" y="14.5">+5V</text>
<text x="310.3" y="29">+3V</text>
<text x="75.3" y="46.9">1</text>
<text x="54.2" y="49.6">GND</text>
<text x="75.3" y="49.5">2</text>
<text x="75.3" y="52.2">3</text>
<text x="75.3" y="54.8">4</text>
<text x="75.3" y="57.4">5</text>
<text x="75.3" y="60.1">6</text>
<text x="75.3" y="62.7">7</text>
<text x="75.3" y="65.3">8</text>
<text x="10.7" y="68">GND</text>
<text x="75.3" y="68">9</text>
<text x="75.3" y="70.6">10</text>
<text x="82.6" y="75.9">J12</text>
<text x="15.4" y="90.4">J13</text>
<text x="22.6" y="91.7">1</text>
<text x="22.6" y="94.3">2</text>
<text x="22.6" y="96.9">3</text>
<text x="22.6" y="99.6">4</text>
<text x="56.8" y="97">GND</text>
<text x="22.6" y="102.2">5</text>
<text x="22.6" y="104.9">6</text>
<text x="22.6" y="107.5">7</text>
<text x="120.1" y="106.2">1</text>
<text x="124.7" y="104.9">J17</text>
<text x="22.6" y="110.2">8</text>
<text x="22.6" y="112.8">9</text>
<text x="120.1" y="108.8">2</text>
<text x="120.1" y="111.5">3</text>
<text x="21.2" y="115.4">10</text>
<text x="120.1" y="114.1">4</text>
<text x="17.3" y="132.6">GND</text>
<text x="33.1" y="137.8">1</text>
<text x="94.2" y="134.4">+3V</text>
<text x="116.2" y="135.2">GND</text>
<text x="33.1" y="140.5">2</text>
<text x="33.1" y="143.1">3</text>
<text x="22" y="149.7">J16</text>
<text x="33.1" y="145.7">4</text>
<text x="83.1" y="159">T1</text>
<text x="72" y="166.8">2N7002K T/R</text>
<text x="35.8" y="168.1">GND</text>
<text x="61.5" y="173.4">J11</text>
<text x="114.8" y="172.1">1</text>
<text x="119.5" y="170.8">J18</text>
<text x="68.7" y="174.7">1</text>
<text x="68.7" y="177.3">2</text>
<text x="114.8" y="174.7">2</text>
<text x="114.8" y="177.3">3</text>
<text x="61.5" y="181.4">J19</text>
<text x="68.7" y="182.6">1</text>
<text x="68.7" y="185.3">2</text>
<text x="114.8" y="182.6">5</text>
<text x="114.8" y="185.3">6</text>
<text x="61.5" y="189.2">J20</text>
<text x="68.7" y="190.5">1</text>
<text x="114.8" y="187.9">7</text>
<text x="114.8" y="190.5">8</text>
<text x="68.7" y="193.2">2</text>
<text x="114.8" y="193.2">9</text>
<text x="114.8" y="195.8">10</text>
<text x="105.6" y="207.7">GND</text>
<text x="201.8" y="227.5">GND</text>
<text x="160.9" y="235.4">GND</text>
<text x="72.6" y="244.6">6</text>
<text x="87.1" y="244.6">6</text>
<text x="89.9" y="241.9">HDR_6</text>
<text x="338.8" y="243.3">GND</text>
<text x="72.6" y="249.9">4</text>
<text x="72.6" y="247.3">5</text>
<text x="87.1" y="249.9">4</text>
<text x="87.1" y="247.3">5</text>
<text x="72.6" y="257.8">1</text>
<text x="72.6" y="255.2">2</text>
<text x="72.6" y="252.6">3</text>
<text x="87.1" y="257.8">1</text>
<text x="87.1" y="255.2">2</text>
<text x="87.1" y="252.6">3</text>
<text x="250.6" y="252.5">GND</text>
<text x="316.4" y="256.5">REV:</text>
<text x="324.3" y="256.5">3</text>
<text x="332.2" y="256.5">DATE:</text>
<text x="342.8" y="256.5">19/05/2019</text>
<text x="369.1" y="256.5">ENG:</text>
<text x="377.1" y="256.5">LA2NI</text>
<text x="65.5" y="259.1">J15</text>
<text x="91.8" y="259.1">J14</text>
<text x="316.4" y="261.7">PROJECT:</text>
<text x="332.2" y="261.7">ANDROMEDA CAT CONSOLE</text>
<text x="316.4" y="267">COMPANY:</text>
<text x="316.4" y="269.6">ADDRESS:</text>
<text x="332.2" y="267">-</text>
<text x="332.2" y="269.6">-</text>
<text x="77.9" y="270.9">GND</text>
<text x="316.4" y="274.9">COUNTRY:</text>
<text x="316.4" y="272.2">CITY</text>
<text x="332.2" y="272.2">-</text>
<text x="332.2" y="274.9">-</text>
<text x="316.4" y="280.2">INITIAL</text>
<text x="341.4" y="280.2">01/01/2018</text>
<text x="363.8" y="280.2">PAGE:</text>
<text x="374.4" y="280.2">2</text>
<text x="382.3" y="280.2">OF:</text>
<text x="388.9" y="280.2">2</text>
</g>
<g font-size="2.4">
<text x="44.9" y="28.4">100n</text>
<text x="46.3" y="24.5">C33</text>
<text x="342.8" y="27.2">1</text>
<text x="361.3" y="27.2">3</text>
<text x="342.8" y="32.4">2</text>
<text x="361.3" y="32.4">4</text>
<text x="51.6" y="37.6">C32</text>
<text x="51.6" y="41.6">100n</text>
<text x="27.6" y="43">C19</text>
<text x="33.3" y="45.6">10n</text>
<text x="296.1" y="42.2" transform="rotate(-90 296.1 42.2)">2</text>
<text x="13.1" y="53.5">C17</text>
<text x="23.7" y="48.3">C18</text>
<text x="29.3" y="50.9">10n</text>
<text x="263.7" y="53.5">1</text>
<text x="282.2" y="53.5">3</text>
<text x="299" y="51.4" transform="rotate(-90 299 51.4)">1</text>
<text x="18.8" y="58.8">10n</text>
<text x="263.7" y="58.8">2</text>
<text x="282.2" y="58.8">4</text>
<text x="166.2" y="60.1">1</text>
<text x="166.2" y="65.4">2</text>
<text x="184.7" y="60.1">3 DIG55</text>
<text x="184.7" y="65.4">4</text>
<text x="208.4" y="65.4">1</text>
<text x="226.9" y="65.4">3</text>
<text x="166.2" y="70.7">1</text>
<text x="184.7" y="70.7">3 DIG56 SW36</text>
<text x="208.4" y="70.7">2</text>
<text x="226.9" y="70.7">4</text>
<text x="166.2" y="75.9">2</text>
<text x="184.7" y="75.9">4</text>
<text x="208.4" y="75.9">1</text>
<text x="226.9" y="75.9">3</text>
<text x="344.1" y="75.9">1</text>
<text x="362.6" y="75.9">3</text>
<text x="42.1" y="83.8">C21</text>
<text x="47.4" y="78.6">C20</text>
<text x="47.8" y="81.2">10n</text>
<text x="166.2" y="79.9">1</text>
<text x="184.7" y="79.9">3 DIG57 SW37</text>
<text x="208.4" y="81.2">2</text>
<text x="226.9" y="81.2">4</text>
<text x="344.1" y="81.2">2</text>
<text x="362.6" y="81.2">4</text>
<text x="42.5" y="86.4">10n</text>
<text x="166.2" y="85.1">2</text>
<text x="184.7" y="85.1">4</text>
<text x="208.4" y="85.1">1</text>
<text x="226.9" y="85.1">3</text>
<text x="296.1" y="88.3" transform="rotate(-90 296.1 88.3)">2</text>
<text x="52.7" y="90.4">C22</text>
<text x="53.1" y="93">10n</text>
<text x="166.2" y="90.4">1</text>
<text x="166.2" y="95.7">2</text>
<text x="184.7" y="90.4">3 DIG58</text>
<text x="184.7" y="95.7">4</text>
<text x="208.4" y="90.4">2</text>
<text x="208.4" y="95.7">1</text>
<text x="226.9" y="90.4">4</text>
<text x="226.9" y="95.7">3</text>
<text x="166.2" y="101">1</text>
<text x="184.7" y="101">3DIG59</text>
<text x="208.4" y="101">2</text>
<text x="226.9" y="101">4</text>
<text x="299" y="97.5" transform="rotate(-90 299 97.5)">1</text>
<text x="166.2" y="106.2">2</text>
<text x="184.7" y="106.2">4</text>
<text x="262.4" y="106.2">1</text>
<text x="280.9" y="106.2">3</text>
<text x="344.1" y="103.6">1</text>
<text x="362.6" y="103.6">3</text>
<text x="166.2" y="110.2">1</text>
<text x="184.7" y="110.2">3 DIG60</text>
<text x="262.4" y="111.5">2</text>
<text x="280.9" y="111.5">4</text>
<text x="344.1" y="108.9">2</text>
<text x="362.6" y="108.9">4</text>
<text x="41.2" y="118.1">10n</text>
<text x="42.1" y="115.4">C23</text>
<text x="166.2" y="115.4">2</text>
<text x="166.2" y="119.4">1</text>
<text x="184.7" y="115.4">4</text>
<text x="184.7" y="119.4">3 DIG65</text>
<text x="208.4" y="115.4">1</text>
<text x="226.9" y="115.4">3</text>
<text x="294.8" y="117.3" transform="rotate(-90 294.8 117.3)">2</text>
<text x="35.9" y="124.7">10n</text>
<text x="36.8" y="122">C24</text>
<text x="73.9" y="122">C31</text>
<text x="73.9" y="125.9">10n</text>
<text x="81.9" y="122">C30</text>
<text x="81.9" y="125.9">10n</text>
<text x="89.8" y="122">C29</text>
<text x="89.8" y="125.9">10n</text>
<text x="101.6" y="122">C28</text>
<text x="101.6" y="125.9">10n</text>
<text x="112.2" y="122">C27</text>
<text x="112.2" y="125.9">10n</text>
<text x="118.8" y="122">C26</text>
<text x="118.8" y="125.9">10n</text>
<text x="166.2" y="124.7">2</text>
<text x="184.7" y="124.7">4</text>
<text x="208.4" y="120.7">2</text>
<text x="208.4" y="124.7">1</text>
<text x="226.9" y="120.7">4</text>
<text x="226.9" y="124.7">3</text>
<text x="28.9" y="127.3">C25</text>
<text x="29.3" y="130">10n</text>
<text x="166.2" y="131.3">1</text>
<text x="184.7" y="131.3">3 DIG64</text>
<text x="208.4" y="130">2</text>
<text x="226.9" y="130">4</text>
<text x="297.7" y="126.5" transform="rotate(-90 297.7 126.5)">1</text>
<text x="166.2" y="136.5">2</text>
<text x="184.7" y="136.5">4</text>
<text x="208.4" y="136.5">1</text>
<text x="226.9" y="136.5">3</text>
<text x="262.4" y="135.2">1</text>
<text x="280.9" y="135.2">3</text>
<text x="344.1" y="135.2">1</text>
<text x="362.6" y="135.2">3</text>
<text x="89.2" y="143.6" transform="rotate(-90 89.2 143.6)">2</text>
<text x="208.4" y="141.8">2</text>
<text x="226.9" y="141.8">4</text>
<text x="262.4" y="140.5">2</text>
<text x="280.9" y="140.5">4</text>
<text x="344.1" y="140.5">2</text>
<text x="362.6" y="140.5">4</text>
<text x="166.2" y="145.8">1</text>
<text x="184.7" y="145.8">3 DIG54</text>
<text x="294.8" y="148.9" transform="rotate(-90 294.8 148.9)">2</text>
<text x="34.4" y="151">C16</text>
<text x="34.4" y="154.9">10n</text>
<text x="42.3" y="151">C14</text>
<text x="42.3" y="154.9">10n</text>
<text x="50.2" y="151">C15</text>
<text x="50.2" y="154.9">10n</text>
<text x="89.2" y="154.2" transform="rotate(-90 89.2 154.2)">3</text>
<text x="92.1" y="152.9" transform="rotate(-90 92.1 152.9)">1</text>
<text x="166.2" y="151">2</text>
<text x="184.7" y="151">4</text>
<text x="208.4" y="151">1</text>
<text x="226.9" y="151">3</text>
<text x="111.7" y="160.1" transform="rotate(-90 111.7 160.1)">D</text>
<text x="166.2" y="161.6">1</text>
<text x="184.7" y="161.6">3DIG63</text>
<text x="208.4" y="156.3">2</text>
<text x="226.9" y="156.3">4</text>
<text x="297.7" y="158.1" transform="rotate(-90 297.7 158.1)">1</text>
<text x="81.9" y="162.9">1</text>
<text x="115.1" y="163.4" transform="rotate(-90 115.1 163.4)">S</text>
<text x="166.2" y="166.8">2</text>
<text x="184.7" y="166.8">4</text>
<text x="208.4" y="166.8">1</text>
<text x="226.9" y="166.8">3</text>
<text x="348.1" y="166.8">1</text>
<text x="366.6" y="166.8">3</text>
<text x="85.3" y="173.9">GGND</text>
<text x="89.2" y="168.7" transform="rotate(-90 89.2 168.7)">2</text>
<text x="208.4" y="172.1">2</text>
<text x="226.9" y="172.1">4</text>
<text x="262.4" y="168.1">1</text>
<text x="262.4" y="173.4">2</text>
<text x="280.9" y="168.1">3</text>
<text x="280.9" y="173.4">4</text>
<text x="348.1" y="172.1">2</text>
<text x="366.6" y="172.1">4</text>
<text x="166.2" y="176.1">1</text>
<text x="184.7" y="176.1">3 DIG40</text>
<text x="304" y="177.9" transform="rotate(-90 304 177.9)">2</text>
<text x="166.2" y="181.3">2</text>
<text x="184.7" y="181.3">4</text>
<text x="166.2" y="187.9">1</text>
<text x="184.7" y="187.9">3 DIG41</text>
<text x="306.9" y="187.1" transform="rotate(-90 306.9 187.1)">1</text>
<text x="348.1" y="187.9">1</text>
<text x="366.6" y="187.9">3</text>
<text x="166.2" y="193.2">2</text>
<text x="184.7" y="193.2">4</text>
<text x="265" y="193.2">1</text>
<text x="283.5" y="193.2">3</text>
<text x="348.1" y="193.2">2</text>
<text x="366.6" y="193.2">4</text>
<text x="265" y="198.5">2</text>
<text x="283.5" y="198.5">4</text>
<text x="311.9" y="202.9" transform="rotate(-90 311.9 202.9)">2</text>
<text x="348.1" y="207.7">1</text>
<text x="366.6" y="207.7">3</text>
<text x="265" y="214.3">1</text>
<text x="283.5" y="214.3">3</text>
<text x="314.9" y="212.1" transform="rotate(-90 314.9 212.1)">1</text>
<text x="348.1" y="212.9">2</text>
<text x="366.6" y="212.9">4</text>
<text x="265" y="219.5">2</text>
<text x="283.5" y="219.5">4</text>
<text x="346.7" y="226.1">1</text>
<text x="365.2" y="226.1">3</text>
<text x="346.7" y="231.4">2</text>
<text x="365.2" y="231.4">4</text>
<text x="265" y="235.4">1</text>
<text x="283.5" y="235.4">3</text>
<text x="299.3" y="238.3">1</text>
<text x="308.6" y="235.4">2</text>
<text x="265" y="240.6">2</text>
<text x="283.5" y="240.6">4</text>
</g>
</svg>
